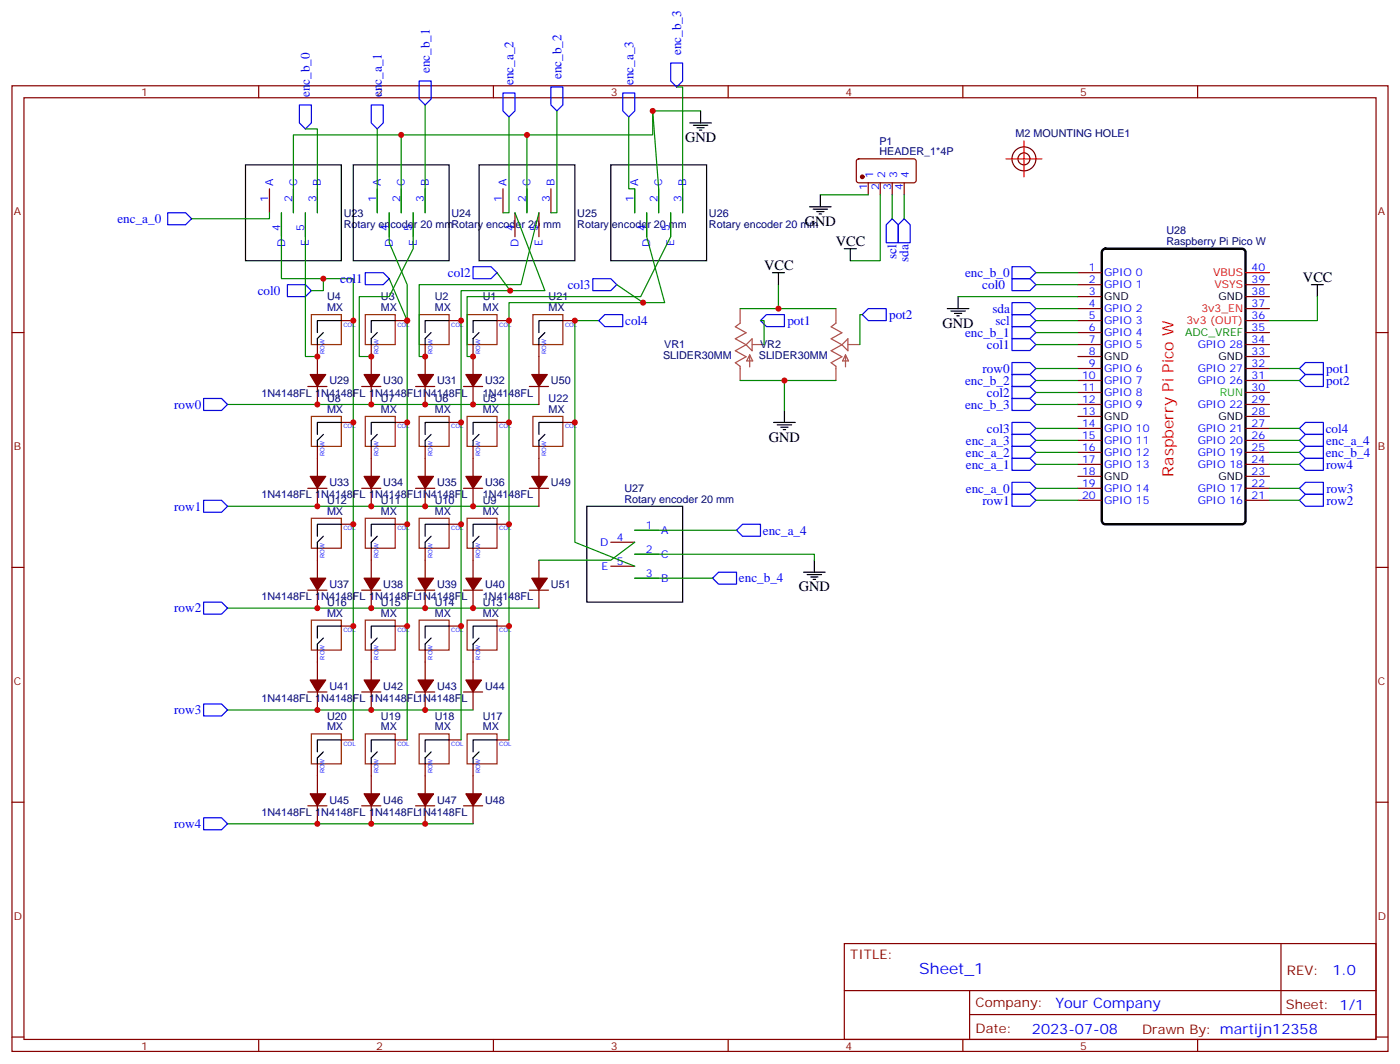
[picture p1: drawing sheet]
<svg xmlns="http://www.w3.org/2000/svg" width="412mm" height="313mm" viewBox="0 0 412 313" stroke-linecap="round" stroke-linejoin="round" font-family="sans-serif">
<g fill="none" stroke="#870000" stroke-width=".35">
<path d="M3.5 25.3h405.4v284.3h-405.4zM7.1 28.8h398.2v277.3h-398.2zM76.2 25.3v3.5M145.3 25.3v3.5M214.5 25.3v3.5M283.6 25.3v3.5M352.8 25.3v3.5M79.4 55.6v7.1M86.4 55.6v7.1M93.5 55.6v7.1M111.1 55.6v7.1M118.2 55.6v7.1"/>
<path d="M125.2 55.6v7.1M148.2 55.6v7.1M155.2 55.6v7.1M162.3 55.6v7.1M187 55.6v7.1M194 55.6v7.1M201.1 55.6v7.1M252.5 47l.4-.2h16.5l.5 .7-.1 5.9-.6 .4h-16.5l-.5-.7v-5.6zM255.8 53.8v3.6M259.3 53.8v3.6M262.8 53.8v3.6M266.3 53.8v3.6"/>
<path d="M82.9 62.7v7M90 62.7v7M114.7 62.7v7M121.7 62.7v7M151.7 62.7v7M158.7 62.7v7M190.5 62.7v7M197.6 62.7v7M3.5 97.9h3.6M100.5 94.4h3.6M116.4 94.4h3.5M132.3 94.4h3.5"/>
<path d="M146.4 94.4h3.5M165.8 94.4h3.5M317.5 97.9h7.1M317.5 94.4h7.1M317.5 80.3h7.1M317.5 83.8h7.1M317.5 87.3h7.1M317.5 90.9h7.1M366.9 97.9h7M366.9 94.4h7M366.9 83.8h7M366.9 87.3h7"/>
<path d="M366.9 90.9h7M405.3 97.9h3.6M90.7 113.8h5.6M93.5 101.5v8.8M93.5 113.8v5.3M106.5 113.8h5.7M109.4 101.5v8.8M109.4 113.8v5.3M122.4 113.8h5.7M125.2 101.5v8.8M125.2 113.8v5.3M136.5 113.8h5.7"/>
<path d="M139.3 101.5v8.8M139.3 113.8v5.3M155.9 113.8h5.7M158.7 101.5v8.8M158.7 113.8v5.3M317.5 101.5h7.1M317.5 105h7.1M317.5 108.5h7.1M317.5 112h7.1M317.5 115.6h7.1M317.5 119.1h7.1M366.9 101.5h7"/>
<path d="M366.9 105h7M366.9 108.5h7M366.9 112h7M366.9 115.6h7M366.9 119.1h7M93.5 131.4v8.9M100.5 124.4h3.6M109.4 131.4v8.9M116.4 124.4h3.5M125.2 131.4v8.9M132.3 124.4h3.5M139.3 131.4v8.9"/>
<path d="M146.4 124.4h3.5M158.7 131.4v8.9M165.8 124.4h3.5M317.5 122.6h7.1M317.5 126.2h7.1M317.5 129.7h7.1M317.5 133.2h7.1M317.5 136.7h7.1M366.9 122.6h7M366.9 126.2h7M366.9 129.7h7M366.9 133.2h7"/>
<path d="M366.9 136.7h7M90.7 143.8h5.6M93.5 143.8v5.3M100.5 154.4h3.6M106.5 143.8h5.7M109.4 143.8v5.3M116.4 154.4h3.5M122.4 143.8h5.7M125.2 143.8v5.3M132.3 154.4h3.5M136.5 143.8h5.7M139.3 143.8v5.3"/>
<path d="M146.4 154.4h3.5M155.9 143.8h5.7M158.7 143.8v5.3M179.9 159.7h7.1M187 156.1h7M317.5 140.3h7.1M317.5 143.8h7.1M317.5 147.3h7.1M366.9 140.3h7M366.9 143.8h7M366.9 147.3h7M3.5 167.1h3.6"/>
<path d="M90.7 173.8h5.6M93.5 161.4v8.9M93.5 173.8v5.3M106.5 173.8h5.7M109.4 161.4v8.9M109.4 173.8v5.3M122.4 173.8h5.7M125.2 161.4v8.9M125.2 173.8v5.3M136.5 173.8h5.7M139.3 161.4v8.9M139.3 173.8v5.3"/>
<path d="M155.9 173.8h5.7M158.7 165v5.3M158.7 173.8v5.3M179.9 166.7h7.1M187 163.2h7M187 170.3h7M405.3 167.1h3.6M93.5 191.4v8.8M100.5 184.4h3.6M109.4 191.4v8.8M116.4 184.4h3.5M125.2 191.4v8.8"/>
<path d="M132.3 184.4h3.5M139.3 191.4v8.8M146.4 184.4h3.5M90.7 203.8h5.6M93.5 203.8v5.3M100.5 217.9h3.6M106.5 203.8h5.7M109.4 203.8v5.3M116.4 217.9h3.5M122.4 203.8h5.7M125.2 203.8v5.3M132.3 217.9h3.5"/>
<path d="M136.5 203.8h5.7M139.3 203.8v5.3M146.4 217.9h3.5M3.5 236.2h3.6M90.7 237.3h5.6M93.5 224.9v8.9M93.5 237.3v5.3M106.5 237.3h5.7M109.4 224.9v8.9M109.4 237.3v5.3M122.4 237.3h5.7M125.2 224.9v8.9"/>
<path d="M125.2 237.3v5.3M136.5 237.3h5.7M139.3 224.9v8.9M139.3 237.3v5.3M405.3 236.2h3.6M248.7 277.8h156.6v28.3h-156.6zM377.3 277.9v20.8M248.7 291.7h156.5M285.6 298.7h119.6M285.6 291.7v14.1M3.5 305.4h3.6M76.2 306.1v3.5"/>
<path d="M145.3 306.1v3.5M214.5 306.1v3.5M283.6 306.1v3.5M352.8 306.1v3.5M405.3 305.4h3.6"/>
</g>
<g fill="none" stroke="#930" stroke-width=".35">
<path d="M91.7 92.6h8.8v8.9h-8.8zM107.6 92.6h8.8v8.9h-8.8zM123.5 92.6h8.8v8.9h-8.8zM137.6 92.6h8.8v8.9h-8.8zM157 92.6h8.8v8.9h-8.8zM91.7 122.6h8.8v8.8h-8.8zM107.6 122.6h8.8v8.8h-8.8zM123.5 122.6h8.8v8.8h-8.8zM137.6 122.6h8.8v8.8h-8.8zM157 122.6h8.8v8.8h-8.8zM91.7 152.6h8.8v8.8h-8.8zM107.6 152.6h8.8v8.8h-8.8z"/>
<path d="M123.5 152.6h8.8v8.8h-8.8zM137.6 152.6h8.8v8.8h-8.8zM91.7 182.6h8.8v8.8h-8.8zM107.6 182.6h8.8v8.8h-8.8zM123.5 182.6h8.8v8.8h-8.8zM137.6 182.6h8.8v8.8h-8.8zM91.7 216.1h8.8v8.8h-8.8zM107.6 216.1h8.8v8.8h-8.8zM123.5 216.1h8.8v8.8h-8.8zM137.6 216.1h8.8v8.8h-8.8z"/>
</g>
<g fill="none" stroke="#000" stroke-width=".35">
<path d="M203.2 36.2h6.3M204.3 36.9h4.2M205.3 37.6h2.1M206 38.3h.7M206.4 32.7v3.5M72.3 48.5h28.2v28.3h-28.2zM104.1 48.5h28.2v28.3h-28.2zM141.1 48.5h28.2v28.3h-28.2zM179.9 48.5h28.2v28.3h-28.2zM241.7 57.4v3.5M238.5 60.9h6.3M239.5 61.6h4.3"/>
<path d="M240.6 62.3h2.1M241.3 63h.7M248.7 73.2h3.5M250.5 73.2v3.6M95.2 97.9l-1.7 1.8v1.8M100.5 94.4h-7v3.5M111.1 97.9l-1.7 1.8v1.8M116.4 94.4h-7v3.5M127 97.9l-1.8 1.8v1.8M132.3 94.4h-7.1v3.5M141.1 97.9l-1.8 1.8v1.8M146.4 94.4h-7.1v3.5"/>
<path d="M160.5 97.9l-1.8 1.8v1.8M165.8 94.4h-7.1v3.5M227.5 80.3h3.6M229.3 80.3v3.5M279 90.9h6.4M280.1 91.6h4.2M281.2 92.3h2.1M281.9 93h.7M282.2 87.3v3.6M386.3 83.8h3.5M388.1 83.8v3.5M95.2 127.9l-1.7 1.8v1.7"/>
<path d="M100.5 124.4h-7v3.5M111.1 127.9l-1.7 1.8v1.7M116.4 124.4h-7v3.5M127 127.9l-1.8 1.8v1.7M132.3 124.4h-7.1v3.5M141.1 127.9l-1.8 1.8v1.7M146.4 124.4h-7.1v3.5M160.5 127.9l-1.8 1.8v1.7M165.8 124.4h-7.1v3.5M227.9 124.4h6.3M229 125.1h4.2M230 125.8h2.1"/>
<path d="M230.7 126.5h.7M231.1 120.9v3.5M95.2 157.9l-1.7 1.8v1.7M100.5 154.4h-7v3.5M111.1 157.9l-1.7 1.8v1.7M116.4 154.4h-7v3.5M127 157.9l-1.8 1.8v1.7M132.3 154.4h-7.1v3.5M141.1 157.9l-1.8 1.8v1.7M146.4 154.4h-7.1v3.5M172.9 149.1h28.2v28.2h-28.2zM236.7 168.5h6.4"/>
<path d="M237.8 169.2h4.2M238.8 169.9h2.1M239.5 170.6h.7M239.9 165v3.5M95.2 187.9l-1.7 1.8v1.7M100.5 184.4h-7v3.5M111.1 187.9l-1.7 1.8v1.7M116.4 184.4h-7v3.5M127 187.9l-1.8 1.8v1.7M132.3 184.4h-7.1v3.5M141.1 187.9l-1.8 1.8v1.7M146.4 184.4h-7.1v3.5"/>
<path d="M100.5 217.9h-7v3.5M116.4 217.9h-7v3.5M132.3 217.9h-7.1v3.5M146.4 217.9h-7.1v3.5M95.2 221.4l-1.7 1.8v1.7M111.1 221.4l-1.7 1.8v1.7M127 221.4l-1.8 1.8v1.7M141.1 221.4l-1.8 1.8v1.7"/>
</g>
<g fill="#870000" stroke="#870000" stroke-width=".35">
<path d="M91.4 110.3h4.6l-2.5 3.5z"/>
<path d="M107.2 110.3h4.6l-2.4 3.5z"/>
<path d="M123.1 110.3h4.6l-2.5 3.5z"/>
<path d="M137.2 110.3h4.6l-2.5 3.5z"/>
<path d="M91.4 140.3h4.6l-2.5 3.5z"/>
<path d="M107.2 140.3h4.6l-2.4 3.5z"/>
<path d="M123.1 140.3h4.6l-2.5 3.5z"/>
<path d="M137.2 140.3h4.6l-2.5 3.5z"/>
<path d="M91.4 170.3h4.6l-2.5 3.5z"/>
<path d="M107.2 170.3h4.6l-2.4 3.5z"/>
<path d="M123.1 170.3h4.6l-2.5 3.5z"/>
<path d="M137.2 170.3h4.6l-2.5 3.5z"/>
<path d="M91.4 200.2h4.6l-2.5 3.6z"/>
<path d="M107.2 200.2h4.6l-2.4 3.6z"/>
<path d="M123.1 200.2h4.6l-2.5 3.6z"/>
<path d="M137.2 200.2h4.6l-2.5 3.6z"/>
<path d="M91.4 233.8h4.6l-2.5 3.5z"/>
<path d="M107.2 233.8h4.6l-2.4 3.5z"/>
<path d="M123.1 233.8h4.6l-2.5 3.5z"/>
<path d="M137.2 233.8h4.6l-2.5 3.5z"/>
<path d="M156.6 140.3h4.6l-2.5 3.5z"/>
<path d="M156.6 110.3h4.6l-2.5 3.5z"/>
<path d="M156.6 170.3h4.6l-2.5 3.5z"/>
<circle cx="254" cy="52.1" r=".53"/>
</g>
<path d="M324.8 73.7l.8-.5h40.2l.7 .2 .3 .6 .1 79.3-.2 .6-.6 .4-40.5 .1-.6-.3-.4-.5v-79.3z" fill="none" stroke="#000" stroke-width=".71"/>
<path d="M296.3 46.8h10.6M301.6 41.5v10.6M366.9 80.3h7" fill="none" stroke="#f00" stroke-width=".35"/>
<g fill="none" stroke="#a64a4a" stroke-width=".35">
<path d="M218 90.9v3.4M218 94.5v.7l-1.4 1 3.2 1.8-3.2 1.8 3.2 1.7M221.5 99.8v3.5l-1.7-1.8zM246.2 90.9v3.4M246.2 94.5v.7l-1.4 1 3.2 1.8-3.2 1.8 3.2 1.7M249.8 99.8v3.5l-1.8-1.8zM219.8 101.5l-3.2 1.8 3.2 1.7-3.2 1.8 1.4 1.1v4.1M220.8 104.5v3.5M220.8 104.5l.9 1.8h-1.7zM221.6 101.5h3.5M248 101.5l-3.2 1.8 3.2 1.7-3.2 1.8 1.4 1.1v4.1M249.1 104.5l.8 1.8h-1.7z"/>
<path d="M249.1 104.5v3.5M249.8 101.5h3.5"/>
</g>
<g fill="none" stroke="#008700" stroke-width=".35">
<path d="M90 38h3.5v24.7M111.1 38v24.7M118.2 39.7v23M125.2 30.9v31.8M149.9 34.4v28.3h-1.7M155.2 39.7v23M164 32.7v30h-1.7M185.2 34.4v21.2h1.8v7.1M192.3 32.7v7h-105.9v23M199.3 25.6h1.8v37.1M206.4 32.7h-14.1l1.7 22.9v7.1M241.7 57.4h14.1"/>
<path d="M259.3 57.4v19.4h-8.8M262.8 57.4v7M266.3 57.4v7M79.4 62.7v1.7h-23M82.9 62.7v19.4h21.2v135.8M90 62.7v42.3h3.5M114.7 62.7v8.8l5.2 12.3v134.1M121.7 62.7v10.5l-7 14.1h-8.9v17.7h3.6M151.7 62.7l8.8 22.9h-24.7v132.3M158.7 62.7l-5.2 21.1h-30v21.2h1.7M190.5 62.7v7l5.3 19.4h-45.9v128.8M197.6 62.7v7l-8.9 17.6h-51.1v17.7h1.7"/>
<path d="M95.2 82.1v3.5h-3.5M114.7 82.1l5.2 12.3M146.4 80.3l3.9 5.3M176.4 94.4h-7.1v65.3l17.7 7M181.7 83.8l7.7 5.3M218 90.9h28.2M224 94.4h1.1v7.1M229.3 83.8v7.1M254 92.6h-.7v8.9M282.2 87.3h35.3M305.2 90.9h12.3M305.2 80.3h12.3"/>
<path d="M305.2 83.8h12.3M305.2 94.4h12.3M305.2 97.9h12.3M388.1 87.3v7.1h-14.2M67 119.1h91.7M218 112h28.2M231.1 112v8.9M305.2 112h12.3M305.2 101.5h12.3M305.2 108.5h12.3M305.2 115.6h12.3M305.2 119.1h12.3"/>
<path d="M373.9 112h8.9M373.9 108.5h8.9M305.2 126.2h12.3M305.2 129.7h12.3M305.2 133.2h12.3M305.2 136.7h12.3M373.9 126.2h8.9M373.9 129.7h8.9M373.9 133.2h8.9M373.9 136.7h8.9M67 149.1h91.7M187 159.7l-7.1 5.3h-21.2"/>
<path d="M187 156.1h30M305.2 143.8h12.3M305.2 147.3h12.3M373.9 143.8h8.9M373.9 147.3h8.9M67 179.1h91.7M187 163.2h52.9v1.8M187 170.3h22.9M67 209.1h72.3M67 242.6h72.3"/>
</g>
<g fill="none" stroke="#00f" stroke-width=".35">
<path d="M197.6 18.6h3.5v5.2l-1.8 1.8-1.7-1.8zM88.2 30.9h3.5v5.3l-1.7 1.8-1.8-1.8zM109.4 30.9h3.5v5.3l-1.8 1.8-1.7-1.8zM123.5 23.8h3.5v5.3l-1.8 1.8-1.7-1.8zM148.2 27.4h3.5v5.3l-1.8 1.7-1.7-1.7zM162.3 25.6h3.5v5.3l-1.8 1.8-1.7-1.8zM183.4 27.4h3.6v5.3l-1.8 1.7-1.8-1.7zM49.4 62.7h5.3l1.7 1.7-1.7 1.8h-5.3zM139.3 78.5h5.3l1.8 1.8-1.8 1.8h-5.3zM262.8 64.4l1.8 1.8v5.3h-3.5v-5.3zM266.3 64.4l1.8 1.8v5.3h-3.5v-5.3zM298.1 78.5h5.3l1.8 1.8-1.8 1.8h-5.3z"/>
<path d="M84.7 83.8h5.3l1.7 1.8-1.7 1.7h-5.3zM107.6 80.3h5.3l1.8 1.8-1.8 1.7h-5.3zM174.6 82.1h5.3l1.8 1.7-1.8 1.8h-5.3zM176.4 94.4l1.8-1.8h5.2v3.6h-5.2zM224 94.4l1.8-1.8h5.3v3.6h-5.3zM254 92.6l1.8-1.7h5.3v3.5h-5.3zM298.1 82.1h5.3l1.8 1.7-1.8 1.8h-5.3zM298.1 89.1h5.3l1.8 1.8-1.8 1.7h-5.3zM298.1 92.6h5.3l1.8 1.8-1.8 1.8h-5.3zM298.1 96.2h5.3l1.8 1.7-1.8 1.8h-5.3zM298.1 99.7h5.3l1.8 1.8-1.8 1.7h-5.3zM60 117.3h5.3l1.7 1.8-1.7 1.8h-5.3z"/>
<path d="M298.1 106.8h5.3l1.8 1.7-1.8 1.8h-5.3zM298.1 110.3h5.3l1.8 1.7-1.8 1.8h-5.3zM298.1 113.8h5.3l1.8 1.8-1.8 1.7h-5.3zM298.1 117.3h5.3l1.8 1.8-1.8 1.8h-5.3zM384.5 106.8h5.3v3.5h-5.3l-1.7-1.8zM384.5 110.3h5.3v3.5h-5.3l-1.7-1.8zM298.1 124.4h5.3l1.8 1.8-1.8 1.7h-5.3zM298.1 127.9h5.3l1.8 1.8-1.8 1.7h-5.3zM298.1 131.4h5.3l1.8 1.8-1.8 1.8h-5.3zM298.1 135h5.3l1.8 1.7-1.8 1.8h-5.3zM382.8 136.7l1.7-1.7h5.3v3.5h-5.3zM382.8 129.7l1.7-1.8h5.3v3.5h-5.3z"/>
<path d="M384.5 131.4h5.3v3.6h-5.3l-1.7-1.8zM384.5 124.4h5.3v3.5h-5.3l-1.7-1.7zM60 147.3h5.3l1.7 1.8-1.7 1.7h-5.3zM217 156.1l1.7-1.7h5.3v3.5h-5.3zM298.1 142h5.3l1.8 1.8-1.8 1.8h-5.3zM298.1 145.6h5.3l1.8 1.7-1.8 1.8h-5.3zM382.8 147.3l1.7-1.7h5.3v3.5h-5.3zM384.5 142h5.3v3.6h-5.3l-1.7-1.8zM60 177.3h5.3l1.7 1.8-1.7 1.7h-5.3zM209.9 170.3l1.8-1.8h5.3v3.5h-5.3zM60 207.3h5.3l1.7 1.8-1.7 1.7h-5.3zM60 240.8h5.3l1.7 1.8-1.7 1.7h-5.3z"/>
</g>
<g fill="none" stroke="#600" stroke-width=".35">
<circle cx="301.6" cy="46.8" r="3.5"/>
<circle cx="301.6" cy="46.8" r="1.76"/>
</g>
<g fill="#c00">
<circle cx="104.1" cy="154.4" r=".88"/>
<circle cx="135.8" cy="154.4" r=".88"/>
<circle cx="135.8" cy="124.4" r=".88"/>
<circle cx="104.1" cy="124.4" r=".88"/>
<circle cx="104.1" cy="184.4" r=".88"/>
<circle cx="135.8" cy="184.4" r=".88"/>
<circle cx="109.4" cy="242.6" r=".88"/>
<circle cx="125.2" cy="242.6" r=".88"/>
<circle cx="109.4" cy="209.1" r=".88"/>
<circle cx="125.2" cy="209.1" r=".88"/>
<circle cx="109.4" cy="149.1" r=".88"/>
<circle cx="125.2" cy="149.1" r=".88"/>
<circle cx="109.4" cy="179.1" r=".88"/>
<circle cx="125.2" cy="179.1" r=".88"/>
<circle cx="109.4" cy="119.1" r=".88"/>
<circle cx="125.2" cy="119.1" r=".88"/>
<circle cx="169.3" cy="124.4" r=".88"/>
<circle cx="139.3" cy="149.1" r=".88"/>
<circle cx="139.3" cy="119.1" r=".88"/>
<circle cx="139.3" cy="179.1" r=".88"/>
<circle cx="229.3" cy="90.9" r=".88"/>
<circle cx="231.1" cy="112" r=".88"/>
<circle cx="169.3" cy="94.4" r=".88"/>
<circle cx="93.5" cy="119.1" r=".88"/>
<circle cx="93.5" cy="149.1" r=".88"/>
<circle cx="93.5" cy="179.1" r=".88"/>
<circle cx="93.5" cy="209.1" r=".88"/>
<circle cx="93.5" cy="242.6" r=".88"/>
<circle cx="150.3" cy="85.6" r=".88"/>
<circle cx="139.3" cy="105" r=".88"/>
<circle cx="104.1" cy="94.4" r=".88"/>
<circle cx="119.9" cy="94.4" r=".88"/>
<circle cx="119.9" cy="124.4" r=".88"/>
<circle cx="119.9" cy="154.4" r=".88"/>
<circle cx="119.9" cy="184.4" r=".88"/>
<circle cx="109.4" cy="105" r=".88"/>
<circle cx="135.8" cy="94.4" r=".88"/>
<circle cx="125.2" cy="105" r=".88"/>
<circle cx="149.9" cy="94.4" r=".88"/>
<circle cx="149.9" cy="184.4" r=".88"/>
<circle cx="149.9" cy="124.4" r=".88"/>
<circle cx="149.9" cy="154.4" r=".88"/>
<circle cx="189.4" cy="89.1" r=".88"/>
<circle cx="95.3" cy="82.1" r=".88"/>
<circle cx="93.5" cy="105" r=".88"/>
<circle cx="192.3" cy="32.7" r=".88"/>
<circle cx="155.2" cy="39.7" r=".88"/>
<circle cx="118.2" cy="39.7" r=".88"/>
</g>
<text font-size="4.6" fill="#f00" x="345.7" y="140.4" transform="rotate(-90 345.7 140.4)">Raspberry Pi Pico W</text>
<text font-size="4.6" fill="#00f" x="270.8" y="286.9">Sheet_1</text>
<g font-size="4.2">
<text x="201.8" y="41.8">GND</text>
<text x="237.1" y="66.5">GND</text>
<text x="246.2" y="72.5">VCC</text>
<text x="225.1" y="79.6">VCC</text>
<text x="383.8" y="83.1">VCC</text>
<text x="277.6" y="96.5">GND</text>
<text x="226.5" y="130">GND</text>
<text x="235.3" y="174.1">GND</text>
</g>
<g font-size="4.2" fill="#00f">
<text x="392.5" y="287.1">1.0</text>
<text x="310.9" y="296.7">Your Company</text>
<text x="304" y="304.5">2023-07-08</text>
</g>
<g font-size="3.9" fill="#00f">
<text x="200.7" y="16.3" transform="rotate(-90 200.7 16.3)">enc_b_3</text>
<text x="126.6" y="21.6" transform="rotate(-90 126.6 21.6)">enc_b_1</text>
<text x="165.4" y="23.3" transform="rotate(-90 165.4 23.3)">enc_b_2</text>
<text x="91.3" y="28.6" transform="rotate(-90 91.3 28.6)">enc_b_0</text>
<text x="112.5" y="28.6" transform="rotate(-90 112.5 28.6)">enc_a_1</text>
<text x="151.3" y="25.1" transform="rotate(-90 151.3 25.1)">enc_a_2</text>
<text x="186.6" y="25.1" transform="rotate(-90 186.6 25.1)">enc_a_3</text>
<text x="34.6" y="65.6">enc_a_0</text>
<text x="264.1" y="76.4" transform="rotate(-90 264.1 76.4)">scl</text>
<text x="267.6" y="77.2" transform="rotate(-90 267.6 77.2)">sda</text>
<text x="100.2" y="83.3">col1</text>
<text x="132" y="81.6">col2</text>
<text x="284.3" y="81.5">enc_b_0</text>
<text x="75.9" y="86.8">col0</text>
<text x="167.2" y="85.1">col3</text>
<text x="289.3" y="85">col0</text>
<text x="184.2" y="95.7">col4</text>
<text x="231.9" y="95.7">pot1</text>
<text x="261.9" y="93.9">pot2</text>
<text x="292.4" y="92.2">sda</text>
<text x="293.2" y="95.7">scl</text>
<text x="284.3" y="99.2">enc_b_1</text>
<text x="290.7" y="102.7">col1</text>
<text x="284.3" y="113.3">enc_b_2</text>
<text x="289.4" y="109.8">row0</text>
<text x="390.7" y="109.8">pot1</text>
<text x="390.7" y="113.3">pot2</text>
<text x="290.7" y="116.8">col2</text>
<text x="51.3" y="120.4">row0</text>
<text x="284.3" y="120.4">enc_b_3</text>
<text x="284.5" y="131">enc_a_3</text>
<text x="290.7" y="127.4">col3</text>
<text x="390.5" y="127.4">col4</text>
<text x="390.6" y="130.9">enc_a_4</text>
<text x="284.5" y="134.5">enc_a_2</text>
<text x="390.5" y="134.5">enc_b_4</text>
<text x="284.5" y="138">enc_a_1</text>
<text x="390.6" y="138.1">row4</text>
<text x="284.5" y="145.1">enc_a_0</text>
<text x="289.4" y="148.6">row1</text>
<text x="390.7" y="145.1">row3</text>
<text x="390.7" y="148.7">row2</text>
<text x="51.3" y="150.4">row1</text>
<text x="224.7" y="157.4">enc_a_4</text>
<text x="217.7" y="171.5">enc_b_4</text>
<text x="51.3" y="180.3">row2</text>
<text x="51.3" y="210.3">row3</text>
<text x="51.3" y="243.8">row4</text>
</g>
<g font-size="3.9" fill="#800">
<text x="250.5" y="282.4">TITLE:</text>
<text x="379.1" y="287.1">REV:</text>
<text x="287.4" y="296.6">Company:</text>
<text x="378.7" y="297.3">Sheet: 1/1</text>
<text x="287.4" y="304.3">Date:</text>
<text x="336.4" y="304.4">Drawn By: martijn12358</text>
</g>
<g font-size="3.2" fill="#800">
<text x="41.6" y="28.3">1</text>
<text x="110.8" y="28.3">2</text>
<text x="179.9" y="28.3">3</text>
<text x="249.1" y="28.3">4</text>
<text x="318.2" y="28.3">5</text>
<text x="4.1" y="63.4">A</text>
<text x="405.9" y="63.4">A</text>
<text x="4.1" y="132.5">B</text>
<text x="405.9" y="132.5">B</text>
<text x="4.1" y="201.6">C</text>
<text x="405.9" y="201.6">C</text>
<text x="4.1" y="270.8">D</text>
<text x="405.9" y="270.8">D</text>
<text x="41.6" y="309.1">1</text>
<text x="110.8" y="309.1">2</text>
<text x="179.9" y="309.1">3</text>
<text x="249.1" y="309.1">4</text>
<text x="318.2" y="309.1">5</text>
</g>
<g font-size="3.2" fill="#000080">
<text x="299.2" y="40.4">M2 MOUNTING HOLE1</text>
<text x="259" y="45.7">HEADER_1*4P</text>
<text x="259" y="42.7">P1</text>
<text x="101.2" y="63.8">U23</text>
<text x="133" y="63.8">U24</text>
<text x="170" y="63.8">U25</text>
<text x="208.8" y="63.8">U26</text>
<text x="101.2" y="67">Rotary encoder 20 mmRotary encoder 20 mm</text>
<text x="170" y="67">Rotary encoder 20 mm</text>
<text x="208.8" y="67">Rotary encoder 20 mm</text>
<text x="343.6" y="69">U28</text>
<text x="343.6" y="72.2">Raspberry Pi Pico W</text>
<text x="96.3" y="88.4">U4</text>
<text x="112.2" y="88.4">U3</text>
<text x="128.1" y="88.4">U2</text>
<text x="142.2" y="88.4">U1</text>
<text x="161.6" y="88.4">U21</text>
<text x="96.3" y="91.6">MX</text>
<text x="112.2" y="91.6">MX</text>
<text x="128.1" y="91.6">MX</text>
<text x="142.2" y="91.6">MX</text>
<text x="161.6" y="91.6">MX</text>
<text x="195.3" y="105.8">SLIDER30MM</text>
<text x="195.7" y="102.6">VR1</text>
<text x="223.5" y="105.8">SLIDER30MM</text>
<text x="223.9" y="102.6">VR2</text>
<text x="97" y="113.2">U29</text>
<text x="112.9" y="113.2">U30</text>
<text x="128.8" y="113.2">U31</text>
<text x="142.9" y="113.2">U32</text>
<text x="162.3" y="113.2">U50</text>
<text x="77" y="116.8">1N4148FL 1N4148FL 1N4148FL1N4148FL</text>
<text x="96.3" y="118.4">U8</text>
<text x="112.2" y="118.4">U7</text>
<text x="128.1" y="118.4">U6</text>
<text x="142.2" y="118.4">U5</text>
<text x="142.2" y="116.8">1N4148FL</text>
<text x="161.6" y="118.4">U22</text>
<text x="96.3" y="121.6">MX</text>
<text x="112.2" y="121.6">MX</text>
<text x="128.1" y="121.6">MX</text>
<text x="142.2" y="121.6">MX</text>
<text x="161.6" y="121.6">MX</text>
<text x="97" y="143.2">U33</text>
<text x="112.9" y="143.2">U34</text>
<text x="128.8" y="143.2">U35</text>
<text x="142.9" y="143.2">U36</text>
<text x="162.3" y="143.2">U49</text>
<text x="77" y="146.8">1N4148FL 1N4148FL 1N4148FL1N4148FL</text>
<text x="96.3" y="148.4">U12</text>
<text x="112.2" y="148.4">U11</text>
<text x="128.1" y="148.4">U10</text>
<text x="142.2" y="148.4">U9</text>
<text x="142.2" y="146.8">1N4148FL</text>
<text x="184" y="148">Rotary encoder 20 mm</text>
<text x="184" y="144.9">U27</text>
<text x="96.3" y="151.6">MX</text>
<text x="112.2" y="151.6">MX</text>
<text x="128.1" y="151.6">MX</text>
<text x="142.2" y="151.6">MX</text>
<text x="97" y="173.1">U37</text>
<text x="112.9" y="173.1">U38</text>
<text x="128.8" y="173.1">U39</text>
<text x="142.9" y="173.1">U40</text>
<text x="162.3" y="173.1">U51</text>
<text x="77" y="176.7">1N4148FL 1N4148FL 1N4148FL1N4148FL</text>
<text x="96.3" y="178.4">U16</text>
<text x="112.2" y="178.4">U15</text>
<text x="128.1" y="178.4">U14</text>
<text x="142.2" y="178.4">U13</text>
<text x="142.2" y="176.7">1N4148FL</text>
<text x="96.3" y="181.5">MX</text>
<text x="112.2" y="181.5">MX</text>
<text x="128.1" y="181.5">MX</text>
<text x="142.2" y="181.5">MX</text>
<text x="97" y="203.1">U41</text>
<text x="112.9" y="203.1">U42</text>
<text x="128.8" y="203.1">U43</text>
<text x="142.9" y="203.1">U44</text>
<text x="77" y="206.7">1N4148FL 1N4148FL 1N4148FL1N4148FL</text>
<text x="96.3" y="215.1">MX</text>
<text x="96.3" y="211.9">U20</text>
<text x="112.2" y="215.1">MX</text>
<text x="112.2" y="211.9">U19</text>
<text x="128.1" y="215.1">MX</text>
<text x="128.1" y="211.9">U18</text>
<text x="142.2" y="215.1">MX</text>
<text x="142.2" y="211.9">U17</text>
<text x="97" y="236.6">U45</text>
<text x="112.9" y="236.6">U46</text>
<text x="128.8" y="236.6">U47</text>
<text x="142.9" y="236.6">U48</text>
<text x="77" y="240.2">1N4148FL 1N4148FL 1N4148FL1N4148FL</text>
</g>
<g font-size="3.2" fill="#00f">
<text x="257.2" y="52.5" transform="rotate(-90 257.2 52.5)">1</text>
<text x="260.7" y="52.5" transform="rotate(-90 260.7 52.5)">2</text>
<text x="264.2" y="52.5" transform="rotate(-90 264.2 52.5)">3</text>
<text x="267.8" y="52.5" transform="rotate(-90 267.8 52.5)">4</text>
<text x="79" y="59.4" transform="rotate(-90 79 59.4)">1</text>
<text x="80.4" y="54.9" transform="rotate(-90 80.4 54.9)">A</text>
<text x="86.1" y="59.4" transform="rotate(-90 86.1 59.4)">2</text>
<text x="87.5" y="54.9" transform="rotate(-90 87.5 54.9)">C</text>
<text x="93.1" y="59.4" transform="rotate(-90 93.1 59.4)">3</text>
<text x="94.5" y="54.9" transform="rotate(-90 94.5 54.9)">B</text>
<text x="110.8" y="59.4" transform="rotate(-90 110.8 59.4)">1</text>
<text x="112.2" y="54.9" transform="rotate(-90 112.2 54.9)">A</text>
<text x="117.8" y="59.4" transform="rotate(-90 117.8 59.4)">2</text>
<text x="119.2" y="54.9" transform="rotate(-90 119.2 54.9)">C</text>
<text x="124.9" y="59.4" transform="rotate(-90 124.9 59.4)">3</text>
<text x="126.3" y="54.9" transform="rotate(-90 126.3 54.9)">B</text>
<text x="147.8" y="59.4" transform="rotate(-90 147.8 59.4)">1</text>
<text x="149.2" y="54.9" transform="rotate(-90 149.2 54.9)">A</text>
<text x="154.9" y="59.4" transform="rotate(-90 154.9 59.4)">2</text>
<text x="156.3" y="54.9" transform="rotate(-90 156.3 54.9)">C</text>
<text x="161.9" y="59.4" transform="rotate(-90 161.9 59.4)">3</text>
<text x="163.3" y="54.9" transform="rotate(-90 163.3 54.9)">B</text>
<text x="186.6" y="59.4" transform="rotate(-90 186.6 59.4)">1</text>
<text x="188" y="54.9" transform="rotate(-90 188 54.9)">A</text>
<text x="193.7" y="59.4" transform="rotate(-90 193.7 59.4)">2</text>
<text x="195.1" y="54.9" transform="rotate(-90 195.1 54.9)">C</text>
<text x="200.7" y="59.4" transform="rotate(-90 200.7 59.4)">3</text>
<text x="202.1" y="54.9" transform="rotate(-90 202.1 54.9)">B</text>
<text x="255.4" y="56" transform="rotate(-90 255.4 56)">1</text>
<text x="258.9" y="56" transform="rotate(-90 258.9 56)">2</text>
<text x="262.5" y="56" transform="rotate(-90 262.5 56)">3</text>
<text x="266" y="56" transform="rotate(-90 266 56)">4</text>
<text x="82.5" y="67.9" transform="rotate(-90 82.5 67.9)">4</text>
<text x="89.6" y="67.9" transform="rotate(-90 89.6 67.9)">5</text>
<text x="114.3" y="67.9" transform="rotate(-90 114.3 67.9)">4</text>
<text x="121.4" y="67.9" transform="rotate(-90 121.4 67.9)">5</text>
<text x="151.3" y="67.9" transform="rotate(-90 151.3 67.9)">4</text>
<text x="158.4" y="67.9" transform="rotate(-90 158.4 67.9)">5</text>
<text x="190.1" y="67.9" transform="rotate(-90 190.1 67.9)">4</text>
<text x="197.2" y="67.9" transform="rotate(-90 197.2 67.9)">5</text>
<text x="84" y="72.9" transform="rotate(-90 84 72.9)">D</text>
<text x="91" y="72.4" transform="rotate(-90 91 72.4)">E</text>
<text x="115.7" y="72.9" transform="rotate(-90 115.7 72.9)">D</text>
<text x="122.8" y="72.4" transform="rotate(-90 122.8 72.4)">E</text>
<text x="152.8" y="72.9" transform="rotate(-90 152.8 72.9)">D</text>
<text x="159.8" y="72.4" transform="rotate(-90 159.8 72.4)">E</text>
<text x="191.6" y="72.9" transform="rotate(-90 191.6 72.9)">D</text>
<text x="198.6" y="72.4" transform="rotate(-90 198.6 72.4)">E</text>
<text x="320.8" y="79.9">1</text>
<text x="320.8" y="83.5">2</text>
<text x="325.3" y="81.4">GPIO 0</text>
<text x="368.7" y="83.5">39</text>
<text x="368.7" y="79.9">40</text>
<text x="320.8" y="87">3</text>
<text x="325.3" y="84.9">GPIO 1</text>
<text x="368.7" y="87">38</text>
<text x="320.8" y="90.5">4</text>
<text x="320.8" y="94.1">5</text>
<text x="325.3" y="91.9">GPIO 2</text>
<text x="325.3" y="95.5">GPIO 3</text>
<text x="368.7" y="94.1">36</text>
<text x="368.7" y="90.5">37</text>
<text x="320.8" y="97.6">6</text>
<text x="320.8" y="101.1">7</text>
<text x="325.3" y="99">GPIO 4</text>
<text x="368.7" y="101.1">34</text>
<text x="368.7" y="97.6">35</text>
<text x="320.8" y="104.6">8</text>
<text x="325.3" y="102.5">GPIO 5</text>
<text x="352.8" y="102.5">GPIO 28</text>
<text x="368.7" y="104.6">33</text>
<text x="318.8" y="111.7">10</text>
<text x="320.8" y="108.2">9</text>
<text x="325.3" y="109.6">GPIO 6</text>
<text x="325.3" y="113.1">GPIO 7</text>
<text x="352.8" y="113.1">GPIO 26</text>
<text x="352.8" y="109.6">GPIO 27</text>
<text x="368.7" y="111.7">31</text>
<text x="368.7" y="108.2">32</text>
<text x="318.8" y="115.2">11</text>
<text x="318.8" y="118.7">12</text>
<text x="325.3" y="116.6">GPIO 8</text>
<text x="368.7" y="118.7">29</text>
<text x="368.7" y="115.2">30</text>
<text x="318.8" y="122.3">13</text>
<text x="318.8" y="125.8">14</text>
<text x="325.3" y="120.2">GPIO 9</text>
<text x="352.8" y="120.2">GPIO 22</text>
<text x="368.7" y="125.8">27</text>
<text x="368.7" y="122.3">28</text>
<text x="318.8" y="129.3">15</text>
<text x="325.3" y="127.2">GPIO 10</text>
<text x="325.3" y="130.7">GPIO 11</text>
<text x="352.8" y="130.7">GPIO 20</text>
<text x="352.8" y="127.2">GPIO 21</text>
<text x="368.7" y="129.3">26</text>
<text x="318.8" y="132.9">16</text>
<text x="318.8" y="136.4">17</text>
<text x="325.3" y="134.3">GPIO 12</text>
<text x="325.3" y="137.8">GPIO 13</text>
<text x="352.8" y="137.8">GPIO 18</text>
<text x="352.8" y="134.3">GPIO 19</text>
<text x="368.7" y="136.4">24</text>
<text x="368.7" y="132.9">25</text>
<text x="318.8" y="139.9">18</text>
<text x="318.8" y="143.4">19</text>
<text x="368.7" y="143.4">22</text>
<text x="368.7" y="139.9">23</text>
<text x="318.8" y="147">20</text>
<text x="325.3" y="144.9">GPIO 14</text>
<text x="325.3" y="148.4">GPIO 15</text>
<text x="352.8" y="148.4">GPIO 16</text>
<text x="352.8" y="144.9">GPIO 17</text>
<text x="368.7" y="147">21</text>
<text x="190.2" y="155.8">1</text>
<text x="176.8" y="160.7">D</text>
<text x="181.7" y="159.3">4</text>
<text x="194.7" y="157.2">A</text>
<text x="177.2" y="167.8">E</text>
<text x="181.7" y="166.4">5</text>
<text x="190.2" y="162.8">2</text>
<text x="194.7" y="164.3">C</text>
<text x="190.2" y="169.9">3</text>
<text x="194.7" y="171.3">B</text>
</g>
<g font-size="3.2" fill="#f00">
<text x="357.3" y="81.4">VBUS</text>
<text x="357.7" y="84.9">VSYS</text>
<text x="349.5" y="95.5">3v3 (OUT)</text>
<text x="353.9" y="91.9">3v3_EN</text>
</g>
<g font-size="3.2">
<text x="325.3" y="88.4">GND</text>
<text x="358.9" y="88.4">GND</text>
<text x="325.3" y="106">GND</text>
<text x="358.9" y="106">GND</text>
<text x="325.3" y="123.7">GND</text>
<text x="358.9" y="123.7">GND</text>
<text x="325.3" y="141.3">GND</text>
<text x="358.9" y="141.3">GND</text>
</g>
<text font-size="3.2" fill="#060" x="349.1" y="99">ADC_VREF</text>
<text font-size="3.2" fill="#0f0" x="359.3" y="116.6">RUN</text>
<g font-size="1.8" fill="#00f">
<text x="101.2" y="96.2">COL</text>
<text x="117.1" y="96.2">COL</text>
<text x="132.9" y="96.2">COL</text>
<text x="147" y="96.2">COL</text>
<text x="166.4" y="96.2">COL</text>
<text x="95.6" y="104.3" transform="rotate(-90 95.6 104.3)">ROW</text>
<text x="111.5" y="104.3" transform="rotate(-90 111.5 104.3)">ROW</text>
<text x="127.4" y="104.3" transform="rotate(-90 127.4 104.3)">ROW</text>
<text x="141.5" y="104.3" transform="rotate(-90 141.5 104.3)">ROW</text>
<text x="160.9" y="104.3" transform="rotate(-90 160.9 104.3)">ROW</text>
<text x="101.2" y="126.2">COL</text>
<text x="117.1" y="126.2">COL</text>
<text x="132.9" y="126.2">COL</text>
<text x="147" y="126.2">COL</text>
<text x="166.4" y="126.2">COL</text>
<text x="95.6" y="134.3" transform="rotate(-90 95.6 134.3)">ROW</text>
<text x="111.5" y="134.3" transform="rotate(-90 111.5 134.3)">ROW</text>
<text x="127.4" y="134.3" transform="rotate(-90 127.4 134.3)">ROW</text>
<text x="141.5" y="134.3" transform="rotate(-90 141.5 134.3)">ROW</text>
<text x="160.9" y="134.3" transform="rotate(-90 160.9 134.3)">ROW</text>
<text x="101.2" y="156.1">COL</text>
<text x="117.1" y="156.1">COL</text>
<text x="132.9" y="156.1">COL</text>
<text x="147" y="156.1">COL</text>
<text x="95.6" y="164.3" transform="rotate(-90 95.6 164.3)">ROW</text>
<text x="111.5" y="164.3" transform="rotate(-90 111.5 164.3)">ROW</text>
<text x="127.4" y="164.3" transform="rotate(-90 127.4 164.3)">ROW</text>
<text x="141.5" y="164.3" transform="rotate(-90 141.5 164.3)">ROW</text>
<text x="101.2" y="186.1">COL</text>
<text x="117.1" y="186.1">COL</text>
<text x="132.9" y="186.1">COL</text>
<text x="147" y="186.1">COL</text>
<text x="95.6" y="194.2" transform="rotate(-90 95.6 194.2)">ROW</text>
<text x="111.5" y="194.2" transform="rotate(-90 111.5 194.2)">ROW</text>
<text x="127.4" y="194.2" transform="rotate(-90 127.4 194.2)">ROW</text>
<text x="141.5" y="194.2" transform="rotate(-90 141.5 194.2)">ROW</text>
<text x="101.2" y="219.6">COL</text>
<text x="117.1" y="219.6">COL</text>
<text x="132.9" y="219.6">COL</text>
<text x="147" y="219.6">COL</text>
<text x="95.6" y="227.8" transform="rotate(-90 95.6 227.8)">ROW</text>
<text x="111.5" y="227.8" transform="rotate(-90 111.5 227.8)">ROW</text>
<text x="127.4" y="227.8" transform="rotate(-90 127.4 227.8)">ROW</text>
<text x="141.5" y="227.8" transform="rotate(-90 141.5 227.8)">ROW</text>
</g>
</svg>
